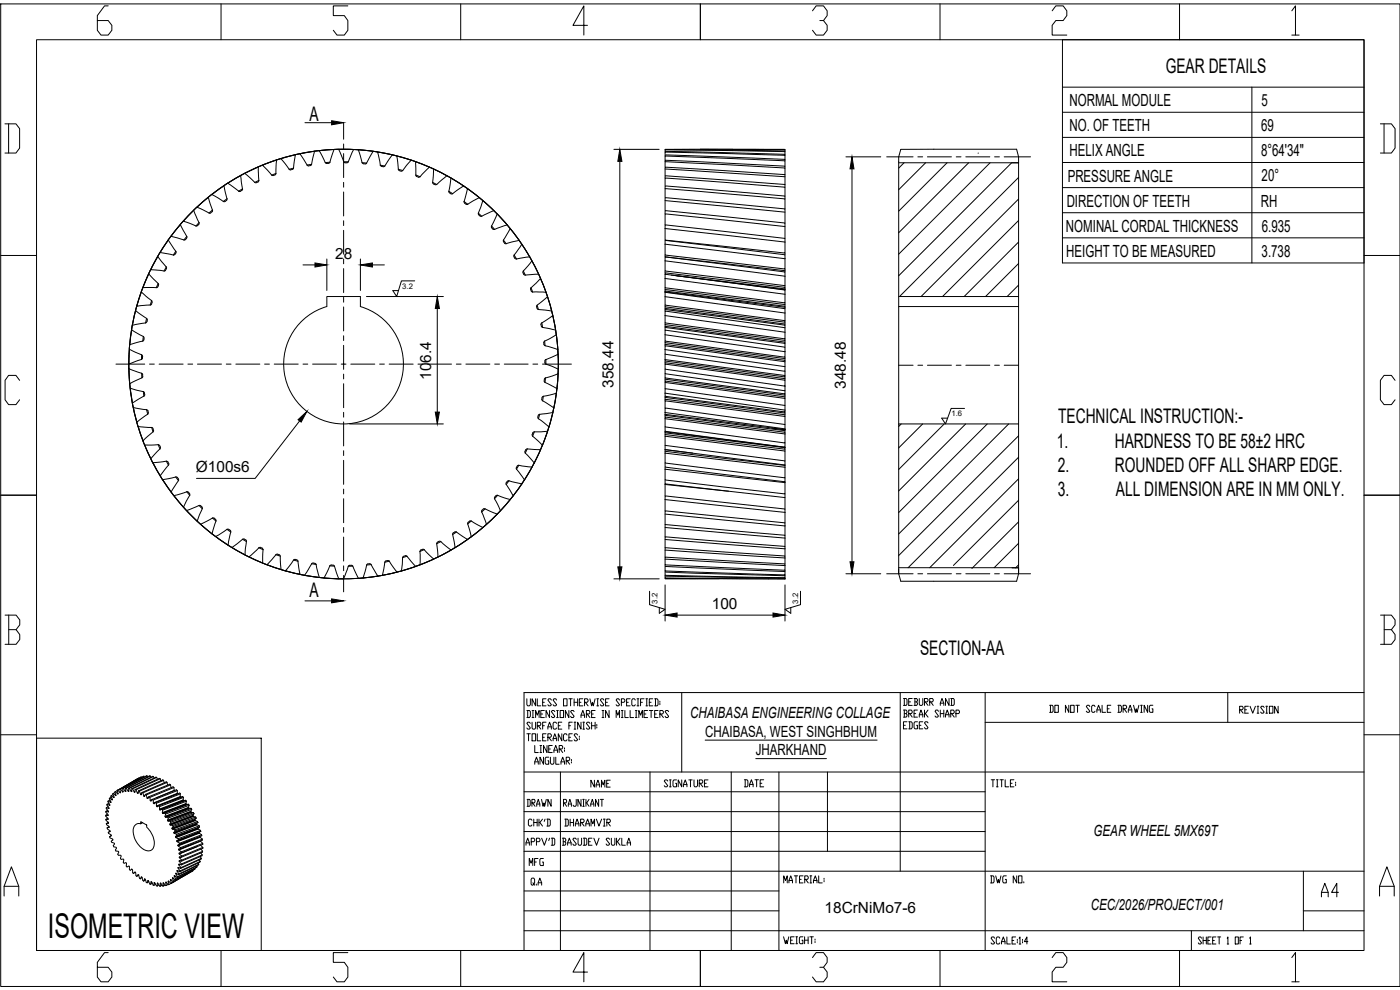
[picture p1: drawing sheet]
<svg xmlns="http://www.w3.org/2000/svg" width="420mm" height="297mm" viewBox="0 0 420 297" stroke-linecap="round" stroke-linejoin="round" font-family="sans-serif">
<!-- layer: 0 -->
<g fill="none" stroke="#000" stroke-width=".3">
<path d="M.2 1.2h420v294.8h-420zM11 11.9h398.4v273.3h-398.4zM32.5 1.8h-1.1l-2.2 2.9v4.4l1.1 1.4h2.2l1.1-1.4v-1.5l-1.1-1.4h-3.3M66.3 1.2v10.7M104.4 1.8h-4.4v2.9h3.3l1.1 1.5v2.9l-1.1 1.4h-2.2l-1.1-1.4M138.3 1.2v10.7M176.3 7.6h-4.3l3.2-5.8v8.7M210.2 1.2v10.7M243.8 3.2l1.1-1.4h2.2l1.1 1.4v1.5l-1.1 1.5h-1.1M247.1 6.2l1.1 1.4v1.5l-1.1 1.4h-2.2l-1.1-1.4M282.1 1.2v10.7M315.8 3.2l1.1-1.4h2.2l1.1 1.4v1.5l-1.1 1.5h-2.2l-1.1 1.4v2.9h4.4"/>
<path d="M318.9 11.9h90.5v67h-90.5zM354 1.2v10.7M387.7 3.2l1.1-1.4v8.7M387.7 10.5h2.2M1.5 37.2h3.3l1.1 1.4v5.8l-1.1 1.5h-3.3M2.6 37.2v8.7M91.5 36.8h8M318.9 26.1h90.5M318.9 33.7h90.5M375.7 26.1v52.8M414.3 37.2h3.3l1.1 1.4v5.8l-1.1 1.5h-3.3M415.4 37.2v8.7"/>
<path d="M62.5 59.2l-3.4 3 3.6 1.7M62.5 59.2l1.3 3.8M63.6 58.3l-1.1 .9M68.1 59.6l-.1 .5-.6 .4-.4-.1M68.1 59.6l-.9-3.9-3.6 2.7 3.4 2M68.2 59.6l-1.2 .8M68.3 55l-1.1 .7M72.8 56.7l-.1 .4-.7 .4-.4-.2M72.8 56.7l-.6-4-3.8 2.3 3.2 2.3M72.8 56.7l-1.2 .6M73.4 52l-1.2 .7M73.4 52l3.1 2.7"/>
<path d="M77.5 50.1l.2 4M77.5 50.1l-4.1 1.9M77.7 54.1l-.3 .5-.6 .2-.3-.1M77.7 54.1l-1.2 .6M78.8 49.6l-1.3 .5M82.8 52.1l-.3 .4-.6 .2-.4-.2M82.8 52.1l-1.3 .4M83 48l-4.2 1.6 2.7 2.9M83 48l-.2 4.1M84.3 47.6l-1.3 .4M88.1 50.4l-.3 .4-.7 .2-.3-.2M88.1 50.4l.5-3.9-4.3 1.1 2.5 3.2"/>
<path d="M88.1 50.4l-1.3 .4M90 46.1l-1.4 .3M93.5 49.3l-.2 .3-.7 .2-.4-.3M93.5 49.3l-1.3 .2M94.4 45.4l-4.4 .7 2.2 3.4M94.4 45.4l-.9 3.9M95.8 45.2l-1.4 .2M99 48.7l-.4 .3-.6 .1-.4-.3M99 48.7l-1.4 .1M100.2 44.9l-4.4 .3 1.8 3.6M100.2 44.9l-1.2 3.8M101.6 44.8h-1.4"/>
<path d="M103.2 48.5l.3 .3h.7l.3-.3M103.2 48.5l-1.6-3.7 4.5 .1-1.6 3.6M103.2 48.5h1.3M106.1 44.8l1.4 .1M108.7 48.8l.4 .3 .6 .1 .3-.3M108.7 48.8l1.3 .1M111.9 45.4l1.4 .2M112 45.4l-4.5-.5 1.2 3.9M112 45.4l-2 3.5M114.1 49.6l.4 .3 .6 .1 .4-.2M114.1 49.6l1.4 .2M117.7 46.4l1.3 .4"/>
<path d="M117.7 46.5l-4.4-.9 .8 4M117.7 46.5l-2.2 3.3M119.5 50.8l.3 .4 .7 .2 .4-.2M119.5 50.8l1.4 .4M123.3 48l1.4 .5M123.4 48.1l-4.3-1.3 .4 4M123.4 48.1l-2.5 3.1M124.8 52.5l.2 .4 .6 .3 .5-.2M124.8 52.5l-.1-4 4.2 1.7-2.8 2.8M124.8 52.5l1.3 .5M128.8 50.1l1.3 .6M129.8 54.7l.3 .5 1 .2"/>
<path d="M129.8 54.7l1.3 .7M134.1 52.7l1.2 .7M134.1 52.7l-4-2-.3 4M134.1 52.7l-3 2.7M134.7 57.4l.1 .4 .5 .4 .5-.1M134.7 57.4l.6-4 3.8 2.4-3.3 2.3M134.7 57.4l1.1 .7M139.1 55.8l1.1 .8M143.8 59.3l1.1 .8M143.8 59.3l-3.5-2.7-1 3.9M143.8 59.3l-3.4 2M184.2 44.8h13.6"/>
<path d="M186 48.4v121.7M199.6 59.2v-2.6l36 3.1v3M199.6 56.6v-.8l27 2.2 9 .8v.9M199.6 55.7v-2.3l36 2.8v2.6M199.6 53.4v-.7l36 2.7v.8M199.6 50.7l36 2.3M199.6 52.6v-2.4l36 2.2v3M199.6 50v-1.5l36 1.9v2M199.6 48.5v-.4l36 1.8v.5M199.6 47.9v-1.1l36 1.4v1.7M199.6 46.8v-.3l27 .9 9 .4v.4M199.6 46.3v-.7l36 1v1.2"/>
<path d="M199.6 45.6v-.2l18 .4 18 .5v.3M199.6 45.3v-.4l36 .6v.8M199.6 44.9l36 .4v.2M199.6 44.8l36 .1v.4M210.1 44.8l25.5 .1M253.9 47.1h10.4M255.7 50.7v117.9M269.7 48.8h36M270.3 44.8h34.8l.6 2.3v41.9h-36v-41.9zM271.3 48.8l-1.6 1.6M277.8 48.8l-8.1 8.1M284.2 48.8l-14.5 14.6"/>
<path d="M290.7 48.8l-21 21M297.1 48.8l-27.4 27.5M303.6 48.8l-33.9 33.9M305.7 53.2l-35.7 35.8M305.7 59.7l-29.3 29.3M318.9 41.2h90.5M318.9 48.8h90.5M318.9 56.3h90.5M.2 76.7h10.8M47.4 77l-2.1 3.9 3.9 .4M47.4 77l2.5 3.1M48 75.8l-.7 1.2"/>
<path d="M50.5 72l-2.5 3.8 4 .7M50.5 72l2.2 3.4M51.3 70.9l-.8 1.1M51.3 70.9l3.9 1.1M52.7 75.4l.1 .5-.4 .5-.4 .1M52.7 75.4l-.7 1.1M54.1 67.4l-2.8 3.5M55 66.3l-.9 1.1 1.9 3.5M56 70.9l.1 .4-.4 .6-.5 .1M56 70.9l-.8 1.1M59.1 62.1l-1 1M59.7 66.8l-.1 .5-.8 .5"/>
<path d="M59.7 66.8l-1.6-3.7-3.1 3.3 3.8 1.4M59.7 66.8l-.9 1M63.8 63v.4l-.6 .6-.5-.1M63.8 63l-1.1 .9M90.9 79.5h3.6M98.1 77.7v9.5M108.2 77.7v9.5M111.8 79.5h3.6M139.3 60.5l.1 .4 .5 .4h.5M139.3 60.5l1.1 .8M143.6 64l.1 .5 .5 .4h.4M143.6 64l1 .9"/>
<path d="M147.5 67.8l.9 1M148.2 63.2l1 1M148.2 63.2l-3.3-3-1.3 3.8M148.2 63.2l-3.6 1.7M151.1 72l.8 1.1M152.2 67.5l.9 1M152.2 67.5l-3.9 1.4-.7-.5-.1-.6M152.2 67.5l-3-3.3-1.7 3.6M153.1 68.6l2.7 3.5-4.2 1-.6-.9zM154.3 76.5l-.1 .3 .3 .7 .5 .2M154.3 76.5l2.3-3.2 2.4 3.8-4 .6M154.3 76.5l.7 1.2"/>
<path d="M155.8 72.1l.8 1.1M158.9 77l.7 1.3M199.6 78.3l36 4.6M199.6 78.3v3l36 4.4v-2.8M199.6 78.3v-1.2l36 4.5v1.3M199.6 73.3l36 4.3M199.6 73.3v3.2l36 4.2v-3.1M199.6 73.3v-1.2l18 2.1 18 2.2v1.2M199.6 76.5v.6l36 4.1v.4M199.6 68.6l36 4M199.6 68.6v-1.1l18 2 18 2v1.1M199.6 68.6v3.4l36 3.9v-3.3"/>
<path d="M199.6 67.5v-3.3l36 3.8v3.5M199.6 64.2v-1l36 3.7v1.1M199.6 60.2l36 3.5M199.6 63.1v-3.8l36 3.4v4.2M235.6 75.9v.5M305.7 66.2l-22.8 22.8M305.7 72.6l-16.4 16.4M305.7 79.1l-9.9 9.9M318.9 63.8h90.5M318.9 71.4h90.5M409.4 76.7h10.8M39.5 99l-.6 4.4"/>
<path d="M39.7 97.6l-.2 1.3 3.5 2.1M41 91.9l-.3 1.3M42.9 86.3l-.5 1.3M44 95.5l.2 .2-.1 .8-.4 .4M44 95.5l-3.3-2.3-.9 4.4 3.9-.7M44 95.5l-.3 1.4M44.7 82.2l2.8 3 .1 .2-.4 .9h-4.3zM45.2 80.9l-.6 1.3M45.5 90.2l.2 .4-.2 .6-.4 .3M45.5 90.2l-3.1-2.6-1.3 4.3 4-.4M45.5 90.2l-.4 1.3M47.5 85.1l-.6 1.2"/>
<path d="M49.9 80.1l.1 .5-.4 .6-.4 .1M49.9 80.1l-.7 1.2M108.1 92a18 18 0 0 1 9.7 27.6 18 18 0 0 1-29.3 0 18 18 0 0 1 9.6-27.6v-3h10.1v3M110 89h23.1M124.5 84.3h-4l-1.5 4.7-1.1-1.8h1.7M131.2 92.6v31M157.1 81.3l-.2 .4 .3 .6 .4 .2M157.1 81.3l2.5-3 2.1 4-4.1 .2M157.1 81.3l.5 1.2M159.4 86.3l-.2 .4 .2 .6 .5 .3M159.4 86.3l2.8-2.7 1.7 4.1M159.4 86.3l.5 1.3"/>
<path d="M159.9 87.6l4 .1M161.2 91.6l.4 1.3M161.6 92.9l-.4-.2-.1-1.1 3.2-2.6 1.3 4.3M161.6 92.9l4 .4M161.6 82.3l.6 1.2M162.6 96.9l-.3 .5 .2 .6 .4 .2M162.6 96.9l3.3-2.2 .9 4.3-3.9-.8M162.6 96.9l.3 1.3M163.9 87.7l.4 1.3M165.6 93.3l.3 1.4M166.7 99.1l.3 1.3M199.6 99v-.8l36 4.8v1.2"/>
<path d="M199.6 94.7v2.2l36 4.8v-2M199.6 94.7v-1.4l36 5v1.4M199.6 93.3v-.4l36 4.7v.7M199.6 89l36 4.9M199.6 89v2.6l36 4.6v-2.3M199.6 89v-1.3l36 4.9v1.3M199.6 87.7v-.4l36 4.6v.3M199.6 83.6l36 4.7M199.6 83.6v2.7l36 4.6v-2.6M199.6 83.6v-1.3l18 2.3 18 2.4v1.3M199.6 98.2v-.3l36 4.7v.4M199.6 96.9v.5l36 4.7v-.4"/>
<path d="M199.6 92.9v-.4l18 2.4 18 2.3v.4M199.6 91.6v.5l36 4.6v-.5M199.6 86.3v.6l36 4.5v-.5M199.6 82.3v-.4l18 2.1 18 2.2v.5M199.6 81.3v.6M199.6 87.6l36 4.6M199.6 94.7l36 5M199.6 86.9v.4M199.6 92.1v.4M199.6 97.4v.5M201.5 82.5l34.1 4.4M203.1 82.7l32.5 4"/>
<path d="M218.5 90l.4 .1M235.6 80.7v.5M235.6 85.7v.5M235.6 86.7v.3M235.6 91.4v.5M235.6 92.2v.4M235.6 96.7v.5M269.7 89v3M305.7 89v3M305.7 85.5l-3.4 3.5M5.9 114.1l-1.1-1.5h-2.2l-1.1 1.5v5.9l1.1 1.4h2.2l1.1-1.4M38.7 109.3v1.3"/>
<path d="M38.9 103.4l-.1 1.4M38.9 115.1l.2 1.4M39.1 116.5l.7 4.4 3.4-2M39.1 116.5l3.9 1M42.5 112l.3 .3v.8l-.2 .3M42.5 106.5l.3 .4v.7l-.3 .3M42.5 106.5l-3.6-1.7-.2 4.4 3.8-1.3M42.5 112l-3.8-1.4 .2 4.5 3.7-1.7M42.5 106.5v1.4M42.5 112l.1 1.4M42.8 102.3l-3.9 1.1M43 117.5l.3 .3 .1 .6-.2 .5"/>
<path d="M43 101l.2 .3v.6l-.4 .4M43 117.5l.2 1.4M43 101l-.2 1.3M103 109.2h.3M103.1 109.1v.3M163.1 118.9l-.4 .3-.1 .7 .3 .4M163.1 118.9l3.9-.9-.8 4.4-3.3-2.1M163.1 118.9l-.2 1.4M163.4 102.4l3.6-2 .4 4.5-3.8-1.2-.4-.4zM163.4 102.3l.2 1.4M163.6 114.8l3.6 1.8M163.7 113.4l-.3 .4-.1 .7 .3 .3"/>
<path d="M163.7 113.4l3.8-1.3-.3 4.5M163.7 113.4l-.1 1.4M163.8 107.9l-.3 .3v.6l.3 .4M163.8 107.9l3.7-1.6 .1 4.5M163.8 109.2l3.8 1.6M163.8 107.9v1.3M167.1 116.6l-.1 1.4M167.4 104.9l.1 1.4M167.5 110.7v1.4M199.6 103.7l36 4.8v1.5l-36-5.1zM199.6 104.9v1.4l36 5.1v-1.4M199.6 106.3v1.6"/>
<path d="M199.6 107.9l36 4.8v-1.3M199.6 109.2l36 4.9v1.8l-36-5.1zM199.6 110.8v1.3l36 5.1v-1.3M199.6 112.1v1.3l36 4.8v-1M199.6 100.4v1.9l36 4.9v-1.7M199.6 100.4v-1.4l36 5.2v1.3M199.6 118v-1.4l36 5.1v1.3M199.6 116.6v-1.8l36 4.7v2.2M199.6 118v.9l36 4.7v-.6M199.6 107.9v.4l36 4.8v-.4M199.6 109.2v-.4l36 4.8v.5M199.6 103.7v-.4l36 4.8v.4"/>
<path d="M199.6 102.3v.5l36 4.8v-.4M199.6 113.4v.4l36 4.8v-.4M199.6 114.8v-.5l36 4.8v.4M199.6 118.9v.3l36 4.7v-.3M199.6 100.4l36 5.1M199.6 118l36 5M199.6 102.8v.5M199.6 108.3v.5M199.6 113.8v.5M199.6 119.2v.6M235.6 102.1v.5M235.6 107.6v.5"/>
<path d="M235.6 113.1v.5M235.6 118.6v.5M418.7 114.1l-1.1-1.5h-2.2l-1.1 1.5v5.9l1.1 1.4h2.2l1.1-1.4M39.7 120.9l.3 1.4M41 126.6l.4 1.4M41.5 128l4.1 .3 .5 1-3.2 2.9zM42.9 132.2l.5 1.3M44 122.9l.4 .4 .1 .6-.2 .4M44 122.9l-4-.6 1.1 4.3 3.2-2.3M44 122.9l.3 1.4M45.2 137.6l.7 1.2M45.5 128.3l.4 1.3"/>
<path d="M47.5 133.4l.4 .3 .2 .4-.1 .6M47.5 133.4l-4.1 .1 1.9 4.1M47.5 133.4l.5 1.3M48 134.7l-2.7 2.9M49.9 138.4l.5 .2 .3 .6-.2 .4M49.9 138.4l-4 .4 2.2 3.9 2.4-3.1M49.9 138.4l.6 1.2M89.9 126.3l-13.3 17.2h-17.6M104.9 127.2h28.2M155.7 139.6l-.5 .2-.3 .6 .1 .4M155.7 139.6l4 .6-2.3 3.8-2.4-3.2M155.7 139.6l-.7 1.2"/>
<path d="M157.6 136l2.8 2.9M158.2 134.7l-.4 .2-.3 .6 .1 .5M158.2 134.7l4.1 .2-2 4M158.2 134.7l-.6 1.2M160.3 138.9l-.6 1.2M160.4 129.6l-.5 .3-.2 .6 .2 .4M160.4 129.6l-.5 1.3M161.6 125.6l3.2 2.5M162 124.3l-.5 .3-.1 .8 .2 .2M162 124.3l3.9-.5-1.1 4.3M162 124.3l-.4 1.3M162.8 133.6l-.6 1.3"/>
<path d="M164.3 129.4l-3.9 .2M164.3 129.4l-1.5 4.2-2.9-2.7M164.7 128.1l-.4 1.3M166.2 122.4l-.3 1.3M199.6 134.9l8.3 1.1M199.6 123.8l36 4.9M199.6 123.8v-1.4l36 5v1.3M199.6 122.4v-2.1l36 4.7v2.4M199.6 123.8v.5M199.6 125.6l36 4.6M199.6 125.6v2.5l36 4.8v-2.7M199.6 128.1v1.3l18 2.4 18 2.4v-1.3"/>
<path d="M199.6 129.4v.2M199.6 120.3v-.5l36 4.6v.6M199.6 134.9l36 4.6M199.6 134.9v-1.3l36 4.7v1.2M199.6 133.6v-2.7l36 4.4v3M199.6 124.3v.3l18 2.3 18 2.3v-.3M199.6 125.6v-.5l36 4.6v.5M199.6 129.6v.3l36 4.3M199.6 136l36 4.2M199.6 136v2.9l36 4.5v-3.2M199.6 138.9v1.3l18 2.2 18 2.2v-1.2M199.6 129.9v.5l18 2.2 18 2.2v-.5"/>
<path d="M199.6 130.4v.5M199.6 134.9v.5l36 4.1M199.6 135.4v.6M199.6 124.3l32.2 4.1M199.6 129.6l36 4.6M199.6 124.6v.5M231.6 128.4l4 .5zM235.5 128.9h.1M235.6 123.9v.5M235.6 128.7v.2M235.6 129.2v.5M235.6 134.2h.1"/>
<path d="M235.6 134.8v.5M235.6 139.6v.6M269.7 127.2v-35.2h36v35.2M270.5 127.2l-.8 .8M276.9 127.2l-7.2 7.2M283.4 127.2l-13.7 13.7M289.5 122.5h-4l-1.7 4.7-1.2-1.7h1.8M289.8 127.2l-20.1 20.1M296.3 127.2l-26.6 26.6M302.7 127.2l-33 33M305.7 127.2h-36v45M305.7 127.2v45"/>
<path d="M305.7 130.8l-36 35.9M305.7 137.2l-33.2 33.1M.2 148.6h10.8M48.1 142.7l.7 1.2M51.3 147.6l.9 1.1M52.7 143.1l.6 .2 .3 .7v.2M52.7 143.1l-3.9 .8 2.6 3.7M52.7 143.1l.9 1.1M53.6 144.2l-2.2 3.4M55 152.2l1 1M56 147.6l.3-.1 .6 .6v.5M56 147.6l-3.8 1.1 2.9 3.5 1.8-3.6"/>
<path d="M56 147.6l.9 1M59.1 156.4l1.1 .9M59.7 151.7h.4l.5 .4 .1 .5M59.7 151.7l-3.7 1.5M59.7 151.7l1 .9M60.7 152.6l-1.5 3.8-3.2-3.2M63.8 155.4h.4l.5 .4 .1 .5M63.8 155.4l-3.6 1.9M63.8 155.4l1 .9M64.8 156.3l-1.2 3.9-3.4-2.9M68.1 158.8h.4l.6 .3 .2 .5M68.1 158.8l-3.3 2.2 3.7 2.6 .8-4"/>
<path d="M68.1 158.8l1.2 .8M137 159.6l-.4-.1-.5 .4-.3 .5M137 159.6l3.3 2.3-3.7 2.4M137 159.6l-1.2 .8M140.4 157.2l1 3.9M141.4 156.3h-.3l-.6 .4-.1 .5M141.4 156.3l3.5 2-3.5 2.8M141.4 156.3l-1 .9M144.6 153.6l1.4 3.8M145.6 152.7h-.6l-.4 .5v.4M145.6 152.7l3.7 1.5M145.6 152.7l-1 .9"/>
<path d="M149.3 154.2l-4.4 4.1M149.4 148.6l-.5 .1-.5 .8 1.8 3.8M149.4 148.6l3.8 1.3M149.4 148.6l-1 1M150.2 153.3l-1 1M152.7 144.3l-.5 .1-.4 .6 .1 .4M152.7 144.3l3.9 .9-2.6 3.6-2.1-3.4M152.7 144.3l-.8 1.1M153.2 149.9l-3 3.4M154 148.8l-.9 1.1M157.4 144l-.8 1.2M199.6 140.8l36 4"/>
<path d="M199.6 140.8v3.2l36 4.2v-3.4M199.6 144v1.2l36 4.1v-1.1M199.6 140.2v.6M199.6 149.9l36 3.8M199.6 149.9v-1.1l36 3.9v1M199.6 145.4v3.4M199.6 153.3l36 3.6v.9l-36-3.6zM199.6 149.9v3.4M199.6 157.4l36 3.2v.8l-36-3.1zM199.6 154.4v3M199.6 158.4v2.7M199.6 145.4l19.1 2"/>
<path d="M199.6 145.2v.2M235.6 144.6v.2M235.6 149.3v3.4M235.6 153.7v3.2M235.6 157.8v2.8M305.7 143.7l-26.7 26.6M305.7 150.1l-19.6 19.6M305.7 156.6l-13.8 13.7M409.4 148.6h10.8M63.6 160.2l1.1 .8M68.4 163.5l1.2 .8M69.6 164.3l3.3-2.6h.4l.7 .5-.5 4.3z"/>
<path d="M72.8 161.8l1.2 .7M73.5 166.5l1.2 .6M77.7 164.4l.5-.2 .6 .3 .2 .4M77.7 164.4l-2.9 2.7M77.7 164.4l1.3 .5M78.8 168.9l1.3 .5M79 164.9l-.2 4-4-1.8M82.8 166.4l1.3 .5M82.9 166.4h.9l.3 .5 .3 4-4.3-1.5zM88.1 168l.3-.2 .7 .2 .3 .4M88.1 168l-2.4 3.3-1.4-.4M88.1 168l1.3 .4"/>
<path d="M89.4 168.4l.6 3.9-4.3-1M91.4 172.6l4.4 .7M93.5 169.1l1.4 .3M94.9 169.4l-.4-.4h-.8l-2.3 3.6-1.4-.3M94.9 169.4l.9 3.9M95.8 173.3l1.4 .1M99 169.8l.4-.3 .7 .1 .3 .3M99 169.8l-1.8 3.6 4.5 .3-1.3-3.8M99 169.8l1.4 .1M101.7 173.7h1.3M104.5 169.9l-1.4 3.8M105.9 169.9l-.3-.3h-.7l-.4 .3"/>
<path d="M105.9 169.9l1.7 3.7M105.9 169.9h-1.4M108.9 173.4l-1.4 .1M110 169.6l-1 3.8M111.4 169.4l-.3-.3-.7 .1-.4 .4M111.4 169.4l2 3.5-4.4 .5M111.4 169.4l-1.4 .1M114.7 172.6l-1.3 .3M116.8 168.4l-.5-.2-.6 .1-.2 .4M116.8 168.4l2.3 3.2-4.3 1 .7-3.9M116.8 168.4l-1.3 .3M120.4 171.3l-1.3 .4"/>
<path d="M120.9 167l1.1-.2 2.8 3.2-4.3 1.3zM122.1 166.9l-1.2 .4M126 165.5v4l-1.3 .4M127.3 164.9l-.4-.1-.6 .2-.3 .5M127.3 164.9l2.9 2.9-4.1 1.6M127.3 164.9l-1.3 .6M131.1 163.1l.3 4.1M131.4 167.1l-1.3 .6M132.3 162.5l-.6-.1-.5 .4-.1 .3M132.3 162.5l3.1 2.5-4 2.1M132.3 162.5l-1.2 .6M135.8 160.4l.8 3.9"/>
<path d="M136.5 164.3l-1.1 .7M141.4 161.1l-1.1 .8M184.2 173.7h13.6M194.9 177.4v4l4.7 1.4-1.7 1.2v-1.7M199.6 161.1l36 2.8v.8l-36-2.8zM199.6 164.3l36 2.5v.6l-36-2.4zM199.6 167.2l36 2v.5l-36-1.9zM199.6 167.8v1.7l36 1.6v-1.4M199.6 169.5v.5l9 .4 27 1.1v-.4M199.6 170.1v1.2l36 1.2v-1M199.6 171.3v.3l9 .4 27 .7v-.2M199.6 171.8v.8l36 .7v-.6"/>
<path d="M199.6 172.6v.3l36 .4M199.6 173v.4l36 .3v-.2M199.6 173.4l36 .3M199.6 173.6h16.3M199.6 162v2.3M199.6 165.1v2.1M199.6 175.5v10.8M235.6 161.4v2.5M235.6 164.7v2.1M235.6 167.4v1.8M235.6 175.5v10.8M240.2 177.4v4l-4.6 1.4 1.7 1.2v-1.7"/>
<path d="M253.9 172.2h10.4M269.7 170.7v1.5M269.7 172.2l.6 2.2h34.8l.6-2.2M269.7 170.3h36M303.7 170.4h2v1.8M305.7 163l-7.3 7.3M305.7 169.5l-.9 .9M1.5 184.6h3.3l1.1 1.4v1.5l-1.1 1.4M2.6 188.9h2.2l1.1 1.5v1.5l-1.1 1.4h-3.3M2.6 184.6v8.7M91.5 180.3h8M203.2 184.6h28.8"/>
<path d="M414.3 184.6h3.3l1.1 1.4v1.5l-1.1 1.4M415.4 188.9h2.2l1.1 1.5v1.5l-1.1 1.4h-3.3M415.4 184.6v8.7M158.1 209.7v1.7l.3 .4h.5l.3-.4v-1.7M158.1 213.2h.8l.3 .3v1.4l-.3 .4h-.8M158.4 213.2v2.1M159.2 217l-.3-.3h-.5l-.3 .3 1.1 1.4-.3 .4h-.5l-.3-.4M159.7 216.7v1.7l.2 .4h.6l.2-.4v-1.7M159.7 213.2h.5M159.7 215.3h.5M159.9 213.2v2.1M160.7 209.7v2.1l-1-2.1v2.1"/>
<path d="M160.7 215.3v-2.1l.5 1.4 .6-1.4v2.1M161.2 209.7v2.1h1.1M161.2 217.7h.9l.2-.3-.2-.7h-.9v2.1M161.5 217.7l.8 1.1M162.3 214.2h.6M162.9 210.7h.5M162.9 217.7h.5M163.4 213.2h-1.1v2.1h1.1M163.9 209.7h-1v2.1h1M163.9 216.7h-1v2.1M164.4 218.8v-.7l.5-1.4 .6 1.4v.7M164.4 218.1h1.1"/>
<path d="M164.9 213.2v2.1l-1-2.1v2.1M165.5 210l-.3-.3h-.5l-.3 .3 1.1 1.4-.3 .4h-.5l-.3-.4M166.5 213.5l-.3-.3h-.5l-.2 .3 1 1.4-.3 .4h-.5l-.2-.4M167 210l-.2-.3h-.6l-.2 .3 1 1.4-.2 .4h-.6l-.2-.4M167 217l-.2-.3h-.6l-.2 .3v1.4l.2 .4h.6l.2-.4M167 213.2h.6M167 215.3h.6M167.3 213.2v2.1M167.6 217.7h.5M168.1 213.2h1v2.1h-1zM168.6 216.7h-1v2.1h1M169.1 209.7h1.1v2.1h-1.1z"/>
<path d="M170.7 213.2v2.1l-1-2.1v2.1M170.7 209.7h1M170.7 217.7h.5M171.2 209.7v2.1M171.7 216.7h-1v2.1M172.3 213.5l-.3-.3h-.5l-.3 .3 1.1 1.4-.3 .4h-.5l-.3-.4M172.3 210.7h1.1M172.3 209.7v2.1M172.3 218.8h.5M172.3 216.7h.5M172.6 216.7v2.1M173.4 209.7v2.1"/>
<path d="M173.9 210.7h.5M174.4 215.3v-.7l.5-1.4 .5 1.4v.7M174.4 216.7v2.1l-1-2.1v2.1M174.4 214.6h1M174.9 209.7h-1v2.1h1M174.9 218.8h.5M174.9 216.7h.5M175.2 216.7v2.1M175.4 210.7h.8l.3-.3-.3-.7h-.8v2.1M175.7 210.7l.8 1.1M176 214.2h.7l.3-.3-.3-.7h-.7v2.1M176.2 214.2l.8 1.1"/>
<path d="M177 209.7l.5 2.1 .3-1.1 .3 1.1 .5-2.1M177 217l-.3-.3h-.5l-.2 .3 1 1.4-.3 .4h-.5l-.2-.4M177.5 214.2h.6M177.5 217.7h1.1M177.5 216.7v2.1M178.6 213.2h-1.1v2.1h1.1M178.6 216.7v2.1M179.1 211.8h.6M179.1 209.7h.6M179.1 217.4v.3M179.1 218.1v.3M179.4 209.7v2.1"/>
<path d="M180.7 213.2h.5M180.7 215.3h.5M181 213.2v2.1M181.2 210l-.2-.3h-.6l-.2 .3 1 1.4-.2 .4h-.6l-.2-.4M181.7 210.7h.6M182.8 209.7h-1.1v2.1h1.1M182.8 213.2v2.1l-1.1-2.1v2.1M184.9 215.3v-2.1l.5 1.4 .5-1.4v2.1M185.9 210l-.2-.3h-.5l-.3 .3 1 1.4-.2 .4h-.5l-.3-.4M186.5 210.7h.7l.3-.3-.3-.7h-.7v2.1M186.5 213.2h.5M186.5 215.3h.5"/>
<path d="M186.7 213.2v2.1M187.5 213.2v2.1h1.1M188 210.7h.6M189.1 209.7h-1.1v2.1h1.1M189.1 213.2v2.1h1.1M190.7 210l-.3-.3h-.5l-.3 .3v1.4l.3 .4h.5l.3-.4M190.7 213.2h.5M190.7 215.3h.5M190.9 213.2v2.1M191.2 211.8h.5M191.2 209.7h.5M191.5 209.7v2.1"/>
<path d="M191.7 215.3v-2.1l.5 1.4 .6-1.4v2.1M192.2 210.7h.6M193.3 209.7h-1.1v2.1M193.3 214.2h.5M193.8 211.8h.6M193.8 209.7h.6M194.1 209.7v2.1M194.4 213.2h-1.1v2.1h1.1M194.9 210.7h.5M194.9 213.2h1M195.4 213.2v2.1M195.9 209.7h-1v2.1h1"/>
<path d="M196.5 209.7h.7l.3 .3v1.4l-.3 .4h-.7M196.5 214.2h.5M196.7 209.7v2.1M197.5 213.2h-1v2.1h1M198 214.2h.8l.3-.3-.3-.7h-.8v2.1M198 210.4v.3M198 211.1v.3M198.3 214.2l.8 1.1M200.7 213.5l-.3-.3h-.5l-.3 .3 1.1 1.4-.3 .4h-.5l-.3-.4M204.6 207.8v23.8M270.2 207.8v53.6M271.1 209.6h.8l.3 .3v1.4l-.3 .4h-.8"/>
<path d="M271.1 213h.8l.3 .4-.3 .7M271.1 217.6h.6M271.4 214.1h.5l.3 .7-.3 .4h-.8M271.4 209.6v2.1M271.4 213v2.2M272.2 216.6h-1.1v2.1h1.1M272.7 214.1h.8l.3-.3-.3-.8h-.8v2.2M272.7 216.6h.8l.3 .3v1.4l-.3 .4h-.8M272.7 210.6h.6M273 214.1l.8 1.1M273 216.6v2.1M273.8 209.6h-1.1v2.1h1.1"/>
<path d="M274.3 209.6h.8l.2 .3-.2 .7M274.3 214.1h.5M274.6 210.6h.5l.2 .7-.2 .4h-.8M274.6 209.6v2.1M275.3 213h-1v2.2h1M275.3 216.6h-.7l-.3 .3v1.4l.3 .4h.7v-1.1h-.2M275.9 209.6v1.7l.2 .4h.5l.3-.4v-1.7M275.9 215.2v-.8l.5-1.4 .5 1.4v.8M275.9 214.4h1M275.9 217.6h.5M276.9 216.6h-1v2.1h1M277.5 210.6h.8l.2-.3-.2-.7h-.8v2.1"/>
<path d="M277.5 213v2.2M277.7 210.6l.8 1.1M277.7 214.1l.8 1.1M278.5 213l-.8 1.1h-.2M278.5 216.9l-.2-.3h-.6l-.2 .3 1 1.4-.2 .4h-.6l-.2-.4M279 210.6h.8l.3-.3-.3-.7h-.8v2.1M279.3 210.6l.8 1.1M281.6 213.4l-.2-.4h-.5l-.3 .4 1 1.4-.2 .4h-.5l-.3-.4M282.2 211.7v-.7l.5-1.4 .6 1.4v.7M282.2 211h1.1M282.2 214.1h1.1M282.2 213v2.2"/>
<path d="M283.3 213v2.2M283.8 215.2v-.8l.5-1.4 .5 1.4v.8M283.8 214.4h1M284.8 209.6v2.1l-1-2.1v2.1M285.3 209.6h.8l.3 .3v1.4l-.3 .4h-.8M285.3 214.1h.8l.3-.3-.3-.8h-.8v2.2M285.6 209.6v2.1M285.6 214.1l.8 1.1M286.9 214.1h.8l.3-.3-.3-.8h-.8v2.2M295.7 207.8v77.4M295.7 216.7h113.7M315 211.6h.8l.3 .4v1.4l-.3 .3h-.8"/>
<path d="M315.3 211.6v2.1M316.6 211.6h1v2.1h-1zM320.8 211.6v2.1l-1.1-2.1v2.1M321.3 211.6h1.1v2.1h-1.1zM322.9 211.6h1M323.4 211.6v2.1M327.1 212l-.3-.4h-.5l-.3 .4 1.1 1.4-.3 .3h-.5l-.3-.3M328.6 212l-.2-.4h-.5l-.3 .4v1.4l.3 .3h.5l.2-.3M329.2 213.7v-.7l.5-1.4 .5 1.4v.7M329.2 213h1M330.8 211.6v2.1h1M332.3 212.7h.6"/>
<path d="M333.4 211.6h-1.1v2.1h1.1M335.5 211.6h.8l.3 .4v1.4l-.3 .3h-.8M335.7 211.6v2.1M337.1 212.7h.8l.2-.4-.2-.7h-.8v2.1M337.3 212.7l.8 1M338.6 213.7v-.7l.6-1.4 .5 1.4v.7M338.6 213h1.1M340.2 211.6l.5 2.1 .3-1 .2 1 .6-2.1M342.3 211.6h.5M342.3 213.7h.5M342.6 211.6v2.1M344.4 211.6v2.1l-1-2.1v2.1"/>
<path d="M346 211.6h-.8l-.3 .4v1.4l.3 .3h.8v-1h-.3M368.5 207.8v8.9M372 213h.8l.3-.4-.3-.7h-.8v2.1M372.3 213l.8 1M373.6 213h.5M374.7 211.9h-1.1v2.1h1.1M375.2 211.9l.8 2.1 .8-2.1M377.3 214h.5M377.3 211.9h.5M377.5 211.9v2.1M379.4 212.2l-.3-.3h-.5l-.3 .3 1.1 1.4-.3 .4h-.5l-.3-.4M379.9 214h.5"/>
<path d="M379.9 211.9h.5M380.2 211.9v2.1M381 211.9h1v2.1h-1zM383.6 211.9v2.1l-1.1-2.1v2.1M409.4 207.8h-252.1v77.4M.2 220.5h10.8M11 221.5h67.4v63.7h-67.4zM32.8 239.7l.5 1.1-.8-.4 .5-.3M32.9 239.5l-.1 .2M33.4 238.7l.3 1.2-.8-.4M33.4 239.2l-.5 .3M33.7 239.9l-.1 .1"/>
<path d="M33.8 238.2l.4 1.1-.8-.6M33.9 238.4l-.5 .3M33.9 238.1l-.1 .1M34.2 239.2l-.1 .1M34.6 237.5l-.1 .1 .3 1-.1 .1-.7-.6 .5-.3M34.8 238.6l-.1 .1M35.3 237l-.2 .1M35.5 238.1l-.2 .1M36.1 236.8h-.2M36.2 237.7l-.2 .1M36.2 237.8l-.1 .1M36.9 237.6h-.1"/>
<path d="M37 237.4l-.3 .2M37 236.6h-.2M37.7 236.5l.1 .9-.8-.9M37.7 237.4h.1M37.8 237.3l-.3 .1M37.8 237.4h-.1M37.9 236.5h-.2M38.6 236.5h.2M38.7 237.2l-.3 .1M38.7 237.3l-.2 .1M39.4 237.5h.1M39.5 237.3l-.2 .1"/>
<path d="M39.5 236.6l.3 .1M40.4 237.7h.1M40.5 237.6l-.2 .1M40.5 237.5l-.2 .1M40.6 236.9h.2M41.4 233.6l-1.7 1M41.4 233.6h.1M41.4 238h.1M41.4 237.9l-.1 .1M41.5 237.8l-.3 .1M41.6 237.2l.2 .1M41.6 233.5l-.2 .1"/>
<path d="M41.7 233.5l-4.7 2.6M42.2 233.2l-7 4 .2 1-.8-.7 .6-.3M42.4 233.1l-.2 .1M42.4 238.4h-.1M42.4 238.3l-.2 .1M42.5 233.2l-.1-.1-7.1 4 .8 .8-.2-1.1M42.5 238.2l-.3 .1M42.6 237.7l.2 .2M43 232.9h.2l-7 3.9M43.1 232.9l-7.2 3.9M43.4 238.9l-.1 .1M43.4 238.8l-.2 .1"/>
<path d="M43.5 238.6l-.4 .2M43.6 238.3l.3 .2M43.9 238.5l.4 1.1 .4-.6M44.1 232.8l-7.1 3.7M44.1 232.8l.2 .3M44.1 232.8l-7.3 3.8 .2 1-.8-.8M44.4 239.6h-.1M44.5 239.4l-.3 .1M44.6 239.2l-.5 .2M44.7 239l.2 .2M44.8 232.8h.2M44.8 232.8l-7.1 3.7"/>
<path d="M45.1 232.8l.2 .4M45.1 232.9l-7.2 3.6M45.7 239.9l-.6 .2M45.7 239.8l.2 .2M45.8 232.9l.5 .5M45.8 232.9l-7.2 3.6 .1 .9-.8-.9M46.1 233l-7.3 3.5 .7 1 .1-.9 7.2-3.4M46.8 233.2h.2M47 233.3l.3 .5M47 233.2l-7.2 3.5 .5 1 .3-.8M47.8 233.5l.2 .1M47.8 233.5l-7.2 3.4"/>
<path d="M48 233.7l-7.2 3.3M48.1 233.6l.2 .7M49.1 234.1l-7.3 3.3 .5 1 .3-.6M49.3 234.8l-.4-.8-7.3 3.3-.2 .7-.6-1M49.9 234.6l.2 .1M49.9 234.6l-7.3 3.2M50.3 235.5l-.2-.7-7.2 3.1 .2 .9 .3 .2 .2-.6 7.3-3.1 .3 .2 .1 .9M51.2 235.5l-7.3 3M51.9 236.1l.3 .2 .1 .8-5.5 2.3M51.9 236.1l-7.2 2.9M52.2 236.3l-7.2 3 .1 .9 .2 .2 .4-.6M52.2 237.1l.1 .1"/>
<path d="M53.2 237.2l-7.2 2.9v.8l.3 .3 .4-.4 7.2-2.9 .2 .3M53.2 238v.1M53.2 238v-.8l-.2-.2-7.3 2.8M53.2 238l-7.2 2.9M53.3 238.1v.1M53.3 238.2l-4.6 1.8M54.1 238.2v.8M54.1 239l-7.2 2.8M54.1 239v.1M54.1 239.1l.1 .1M54.1 238.2l-7.2 2.8 .2 1 .6-.2M54.1 239.1l-7.1 2.8"/>
<path d="M54.2 239.2h.1M54.2 239.2l-2.6 1M54.7 239h.1l-7.1 2.8M54.7 239.1l-3.5 1.3M54.8 239l.2 .3M55.1 239.2l-.1 .8M55.1 239.3l-7.2 2.7 .1 1 .6-.2M157.3 231.6h252.1M157.3 237.6h138.4M158.1 220.2h1.1M158.2 239.8h.7l.2 .4v1.4l-.2 .3h-.7M158.4 239.8v2.1"/>
<path d="M158.6 220.2v2.1M159.7 220.2h1v2.1h-1zM160.5 223.7v2.1h1M160.5 229.3v-.7l.5-1.4 .5 1.4v.7M160.5 228.6h1M161.2 220.2v2.1h1.1M162.1 223.7h.5M162.1 225.8h.5M162.3 223.7v2.1M162.5 239.8l.5 2.1 .2-1 .2 1 .6-2.1M162.9 221.2h.5M163.1 227.2v2.1l-1-2.1v2.1"/>
<path d="M163.9 220.2h-1v2.1h1M164.2 223.7v2.1l-1.1-2.1v2.1M164.4 221.2h.8l.3-.3-.3-.7h-.8v2.1M164.7 227.2h-.8l-.3 .3v1.4l.3 .4h.8v-1.1h-.3M164.7 221.2l.8 1.1M164.7 224.7h.5M165.2 227.2v1.7l.3 .4h.5l.2-.4v-1.7M165.4 239.8v2.1l-1-2.1v2.1M165.7 223.7h-1v2.1h1M166 222.3v-.7l.5-1.4 .5 1.4v.7M166 221.6h1M166.2 225.8v-.7l.6-1.4 .5 1.4v.7"/>
<path d="M166.2 225.1h1.1M166.8 227.2v2.1h1M167.8 224.7h.8l.3-.3-.3-.7h-.8v2.1M168.1 224.7l.8 1.1M168.2 231.6v53.6M168.4 229.3v-.7l.5-1.4 .5 1.4v.7M168.4 228.6h1M168.6 220.2v2.1l-1-2.1v2.1M169.4 224.4v.3M169.4 225.1v.4M169.9 228.2h.8l.3-.3-.3-.7h-.8v2.1M170.2 220.5l-.3-.3h-.5l-.3 .3v1.4l.3 .4h.5l.3-.4"/>
<path d="M170.2 228.2l.8 1.1M170.7 221.2h.5M171.5 227.9v.3M171.5 228.6v.3M171.7 220.2h-1v2.1h1M172.9 239.8v1.8l-.2 .3h-.5l-.2-.3M173.4 220.5l-.3-.3h-.5l-.3 .3 1.1 1.4-.3 .4h-.5l-.3-.4M173.9 220.9v.3M173.9 221.6v.3M174.4 239.8v2.1l-1-2.1v2.1M174.9 239.8h.4M175.1 239.8v2.1"/>
<path d="M175.9 239.8v2.1M176.8 239.8l-.7 1.1h-.2M179.7 239.8v2.1l-1-2.1v2.1M180.2 239.8h.9M180.6 239.8v2.1M195.1 231.6v53.6M200.4 234.3l-.3-.3h-.5l-.3 .3 1.1 1.4-.3 .4h-.5l-.3-.4M200.9 234h.5M200.9 236.1h.5M201.2 234v2.1M203 234h-.8l-.2 .3v1.4l.2 .4h.8v-1.1h-.3M204.6 234v2.1l-1.1-2.1v2.1"/>
<path d="M205.1 236.1v-.7l.6-1.4 .5 1.4v.7M205.1 235.4h1.1M206.7 234h1M207.2 234v2.1M208.3 234v1.7l.2 .4h.5l.3-.4v-1.7M209.8 235h.9l.2-.3-.2-.7h-.9v2.1M210.1 235l.8 1.1M211.4 235h.6M211.6 222.1h51.6M212.5 234h-1.1v2.1h1.1M219.5 231.6v53.6M226.8 227.6h21.2"/>
<path d="M233.8 231.6v53.6M248.3 231.6v23.8M297.5 234h1M298 234v2.1M299 236.1h.6M299 234h.6M299.3 234v2.1M300.1 234h1M300.6 234v2.1M301.7 234v2.1h1M303.2 235h.5M304.3 234h-1.1v2.1h1.1"/>
<path d="M304.8 234.7v.3M304.8 235.4v.3M409.4 220.5h10.8M31.7 244.6l.1 .3 .7 .7v.3h-.7l.5-.4M31.8 243.7l.7 1-.7-.1 .5-.4M31.8 243.4v.3M31.8 245.8v.3M31.8 246.2l.8 .8-.7 .1 .6-.4M31.9 247.1l.1 .3M31.9 242.3v.3l.7 1-.8-.2 .5-.3M32 247.4l.8 .7-.1 .2-.5 .1 .5-.4M32.1 241.5l.6 1-.8-.2"/>
<path d="M32.1 241.3v.2M32.1 248.4l.1 .3M32.3 248.7l.8 .7-.6 .4M32.4 240.6l.5 1.1-.7-.4 .4-.3M32.4 242l-.5 .3M32.5 240.3l-.1 .2M32.5 244.7h-.1M32.5 245.8l-.1 .1M32.5 249.7l.1 .3 .8 .5v.3l-.5 .3 .1 .3M32.6 243.6h-.1M32.6 247h.1M32.7 242.6h-.1"/>
<path d="M32.8 248.2l-.1 .1M33 241.6l-.1 .1M33 251.4l.8 .4 .1 .2-.5 .4a.77 .77 0 0 0 .9 .6l.1 .3-.4 .4 .1 .4 .9 .3-.4 .6M33 249.5h.1M33 249.3l-.5 .5M33.3 240.7l-.1 .1M33.4 250.7l-.5 .4M33.9 252l-.2 .1M34.6 255l.2 .3 .7 .1 .1 .3-.3 .6 .2 .3M35.6 256.6l.7 .1-.2 .9 .2 .2M36.4 257.8l.7 .1-.1 .8 .2 .3M37.2 259l.6-.1 .1 1"/>
<path d="M37.9 259.8l.2 .3 .6-.3 .1 .2v.9l.3 .2M40.4 247.8a1.62 1.62 0 0 1 1.8-.6v-.7l1.8 1.1v.6a5.8 5.8 0 0 1 1.8 6.5 2.58 2.58 0 0 1-3.7-.6 6.2 6.2 0 0 1-1.8-6.2zM42.8 246.8l-.6 .4M45.4 240.3h-.1M45.5 240.1l-.4 .1M46.4 241.1h-.2M46.6 240.8l-.5 .2M46.7 240.7l.2 .3M47.4 241.9l-.3 .1M47.7 241.7l.2 .3M48.6 242.8l.2 .3M49.5 244l.2 .2"/>
<path d="M50.3 245.1l.2 .3M50.5 245.4l-.2 .8 .8 .2M51.1 246.4l.2 .3M51.8 247.7l.1 .3M52.4 249l.2 .3M52.7 251l6.7-2.6-6.7 2.7M53 250.3l.1 .3M53.5 251.6l.1 .3M53.8 259.3h-.1M53.8 253l.1 .3M53.8 254.7l-.2 .1M53.8 259.3l-.2 .1"/>
<path d="M53.9 258.2l-.1 .1M53.9 255.9l-.1 .1M53.9 257.1l-.1 .1M54 258.3l-.2 .1M54 259.4l-.3 .1M54.1 257.1l-.3 .2M54.1 254.3l.1 .3M54.2 251.8h.1M54.2 251.8l-1.1 .5M54.2 255.9l-.4 .2M54.2 258.3l-.4 .2M54.4 255.6v.3"/>
<path d="M54.4 257.2l-.5 .2M54.5 259.2l-.1 .3M54.5 256.8v.3M54.5 258.1v.2M54.5 258.3l-.7-.1v.2l.6 .8M54.9 240.4l-6.5 2.5M54.9 240.4l.3-.1-7.2 2.7M54.9 240.4h-.1M54.9 240l-7 2.8M54.9 240l-7 2.9M55 240.1v.1M55.2 240.3l.5-.2-7.1 2.7"/>
<path d="M55.7 240.1l.2 .3M55.8 241.1v.1M55.8 241.1l.1-.7-7.1 2.7M55.8 241.1l-7.1 2.7M55.8 241.2l-7 2.8M55.8 241.3l.1 .1M56 241.4l-7.1 2.7M56.5 242.3l.1 .2M56.6 241.3l-.7 .1M56.6 241.3l.1 .3-.2 .8M56.6 242.3l-7.1 2.6M56.6 242.4l-7 2.7"/>
<path d="M56.6 241.3l-7.7 2.8-.2-.2 .1-.8M56.7 242.6l-7 2.6M56.8 241.6l-7.1 2.6M57.2 243.4l-6.9 2.7M57.3 243.5l.1 .2M57.3 243.6l-7 2.6M57.3 243.7l-6.9 2.6M57.3 242.5h-.7l-7 2.6M57.4 243.8l.7 .1M57.4 243.7l-6.9 2.7M57.4 252l-4 1.6M57.5 242.9l-7 2.5"/>
<path d="M57.5 242.8l-.2 .7M57.6 242.8l-.2-.2-7.1 2.5h-.7l.1-.9M57.9 253.2l-4.3 1.7M57.9 244.8v.1M57.9 244.7l-6.9 2.6M57.9 244.8l-6.9 2.6M57.9 244.9l.8 .2M58 244.9l-6.9 2.6M58 243.8l.2 .3M58 245l-6.9 2.6M58.1 243.8l-7 2.6M58.2 244.1l-.3 .7"/>
<path d="M58.3 244.2l-7 2.5M58.4 251.6l-4.7 1.8M58.4 245.9v.1M58.5 245.9l-6.9 2.6M58.5 246.1l-6.9 2.5M58.5 246.1l-6.8 2.6M58.5 246.1l.1 .1M58.6 246.2l.7 .3M58.6 246.2l-6.8 2.6M58.9 245.5l-.2-.4-6.9 2.6-.7-.2 .2-.8M58.9 245.5l-.4 .4M58.9 245.5l-6.9 2.5-.4 .6 .9 .4 6.8-2.5"/>
<path d="M58.9 247.1l.5-.3-6.8 2.5-.4 .5 .8 .5M58.9 247.1v.1M59 247.2l.8 .6M59 247.2l-6.8 2.6M59 247.3l-6.8 2.5M59 259.7l.1 .3M59 247.4l-6.8 2.6M59.1 247.5l-6.8 2.5M59.2 254l-5.4 2.2M59.3 246.5l.1 .3M59.4 248.6l.8 .5M59.4 248.5l-6.7 2.7"/>
<path d="M59.5 258.9l.2 .4M59.5 248.7l-6.7 2.6M59.6 259.5l-6 3M59.6 259.3l-.1 .2M59.6 259.3l-5.9 2.9M59.7 249.7v.1M59.7 249.9l.1 .1M59.7 249.7l-6.7 2.6M59.7 249.9l-6.6 2.6M59.8 250l.7 .5M59.8 247.8l-6.8 2.5M59.8 250l-6.6 2.5"/>
<path d="M59.8 247.8l.1 .3M59.8 258l.3 .5M59.9 248.1l-.5 .3M59.9 248.1l-6.8 2.5-.4 .5 .8 .6M60 249.6l-5.8 2.2M60 258.7l-6 2.9M60 257l.3 .7M60 251.2l-6.5 2.6M60.1 258.4l-.1 .3M60.1 258.5l-6.1 2.8M60.1 252.3v.1M60.1 252.4l.7 .6 .1 .3"/>
<path d="M60.2 252.4l-6.5 2.6M60.2 249.2l.1 .3-7.3 2.8 .9 .7M60.2 253.6l.6 .7M60.2 249.2l-6.7 2.5M60.2 255.9l.5 .6M60.2 249.4l-.2 .1M60.3 254.7l.5 .7-.1 .3-6.2 2.6M60.4 257.8l-6.2 2.7M60.4 257.5l-6.1 2.8M60.5 250.4l.1 .4-6.6 2.5M60.5 250.5l-6.6 2.5M60.6 256.5v.3l-6.2 2.7-.7-.2 .6 1"/>
<path d="M60.7 256.5l-6.3 2.7M60.7 251.8l-6.5 2.5-.8-.6 .6-.4M60.7 252l-.7-.9-6.6 2.6M60.7 252.1l-7.1 2.6v.3l.8 .6 6.4-2.5M60.8 255.4l-6.3 2.7M60.9 254.2v.3M60.9 253.4l-6.5 2.5h-.6v.3l.7 .7 6.4-2.7M60.9 254.5l-6.4 2.7-.7-.1 .7 1M157.3 255.4h138.4M157.3 249.5h138.4M157.3 243.5h138.4M157.9 253.6v-.7l.5-1.4 .5 1.4v.7"/>
<path d="M157.9 252.9h1M159.4 252.5h.8l.3-.3-.3-.7h-.8v2.1M159.6 240.9h.8l.2-.4-.2-.7h-.8v2.1M159.6 246.1l-.2-.3h-.5l-.3 .3v1.4l.3 .3h.5l.2-.3M159.9 240.9l.7 1M160.2 245.8v2M160.2 246.8h1M161 252.5h.8l.3-.3-.3-.7h-.8v2.1M161.1 241.9l.4-2.1 .5 2.1M161.1 241.2h.9M161.2 245.8v2M161.8 245.8v2"/>
<path d="M162 246.8l.8 1M162.6 251.5l.8 2.1 .7-2.1M162.8 245.8l-.8 1h-.2M163.6 245.8l-.3 .7M164.1 245.8h.8l.2 .3v1.4l-.2 .3h-.8M164.4 245.8v2M164.9 251.5l-.2 .7M165.4 251.5h.8l.3 .3v1.4l-.3 .4h-.8M165.7 251.5v2.1M168.8 251.5h.7l.3 .3-.3 .7M169 252.5h.5l.3 .7-.3 .4h-.7M169 251.5v2.1"/>
<path d="M169.1 240.9h.7l.3-.4-.3-.7h-.7v2.1M169.3 240.9l.8 1M169.5 245.8h.8l.3 .3v1.4l-.3 .3h-.8M169.8 245.8v2M170.3 253.6v-.7l.6-1.4 .5 1.4v.7M170.3 252.9h1.1M170.6 241.9l.4-2.1 .5 2.1M170.6 241.2h.9M171.1 246.8h1M171.1 245.8v2M172.1 245.8v2M172.7 247.8v-.6l.5-1.4 .5 1.4v.6"/>
<path d="M172.7 247.2h1M173 251.8l-.3-.3h-.5l-.3 .3 1.1 1.4-.3 .4h-.5l-.3-.4M173.5 251.5v1.7l.2 .4h.6l.2-.4v-1.7M174.2 246.8h.8l.3-.3-.3-.7h-.8v2M174.5 246.8l.8 1M174.9 241.9h.4M175 251.5h.9l.2 .3v1.4l-.2 .4h-.9M175.3 251.5v2.1M175.8 247.8v-.6l.6-1.4 .5 1.4v.6M175.8 247.2h1.1M176.1 240.9l.7 1M176.7 252.5h.5"/>
<path d="M177.3 241.9l.5-2.1 .4 2.1M177.3 241.2h.9M177.4 247.8v-2l.5 1.4 .5-1.4v2M177.7 251.5h-1v2.1h1M178.2 251.5l.8 2.1 .8-2.1M179 245.8l.7 2 .9-2M181.1 245.8h.5M181.1 247.8h.5M181.4 245.8v2M182.1 246.8h.8l.3-.3-.3-.7h-.8v2M182.4 246.8l.8 1M183 251.8l-.3-.3h-.5l-.3 .3 1.1 1.4-.3 .4h-.5l-.3-.4"/>
<path d="M183.5 251.5v1.7l.2 .4h.6l.2-.4v-1.7M185 251.5v2.1M185.3 252.5l.8 1.1M186.1 251.5l-.8 1h-.3M186.6 251.5v2.1h1.1M188.2 253.6v-.7l.5-1.4 .5 1.4v.7M188.2 252.9h1M1.2 268.8v-2.9l2.2-5.8 2.2 5.8v2.9M1.2 265.9h4.4M39.1 261.1l.5-.3 .2 1.1M39.5 260.8h.1M39.6 260.8l-.2 .1"/>
<path d="M39.8 261.8l.2 .3 .5-.5 .1 .1 .2 1.1 .3 .1M40.6 261.6l-.5 .4M41.4 262.4v.1M41.6 262.5l-.5 .4 .5-.4 .3 1 .2 .2M42.1 263.7l.3-.6 .2 .1 .3 1M42.4 263.1h.1M42.6 263.3l-.5 .4M42.9 264.2l.2 .2M43.1 264.4l.3-.7 .5 1.1 .2 .1M43.4 263.7h.1M43.6 263.9l-.5 .5M44.4 264.2h.1"/>
<path d="M44.7 264.5l-.5 .4 .2-.7h.2l.3 1 .3 .1M45.4 264.5l-.1 .1M45.7 265l-.5 .3 .2-.8 .6 1.1M45.9 265.6h.3M46.4 264.8l-.1 .1M46.7 265.3l-.5 .3 .1-.8 .6 1M46.9 265.8h.3M47.2 265.8l.1-.8 .6 .9M47.3 265h-.1M47.7 265.5l-.5 .3M47.9 265.9h.2M48.2 265h-.1"/>
<path d="M48.6 265.6l-.5 .3v-.9l.8 .9M49 265.8h-.2M49.1 264.9l-.2 .1M49.6 265.5l-.5 .3-.2-.9 .8 .8M49.9 264.7l-.2 .1M49.9 265.7h-.2M50.4 265.4l-.5 .3M50.5 265.5l-.7-.8 .1 1M50.6 264.4l-.1 .1M50.7 265.4h-.2M51.2 263.9l-.1 .1M51.3 265.1l-.6 .3"/>
<path d="M51.3 265.1l-.8-.7 .2 1M51.3 264l-.2 .1M51.5 265l-.2 .1M51.8 263.4h.1M51.9 263.4l-.1 .2M52.1 264.4l-.1 .2M52.4 262.7l-.1 .1M52.5 262.8l-.2 .1M52.7 263.8l-.1 .1M52.8 262h.1M52.9 262l-.2 .1M53 262.1l-.2 .1"/>
<path d="M53.2 261.2h.1M53.2 263.1l-.1 .2M53.3 261.2l-.2 .1M53.4 261.3l-.2 .1M53.5 260.3h.1M53.6 260.3l-.2 .1M53.6 262.2l-.1 .2M53.8 260.4l-.3 .1M53.8 263.6l-2.5 1.5M54 261.6l-.9-.3 .6 .9M54 261.3v.2M54.2 260.5l-.6-.2-.2 .1 .6 .9"/>
<path d="M54.3 260.3l-.1 .3M56.6 262l-5.1 3M57.7 261.4l-5.7 3.2-.9-.6 .4 1M57.9 261.1l-5.8 3.3-.4-.9 .2-.1 .7 .6M57.9 261.3l-.2 .1M58.4 260.8l-5.8 3.2M58.5 260.5v.2l-5.8 3.1-.4-1 .2-.1 .6 .6M58.5 260.7l-.1 .1M59 260.3l-5.9 3M59.1 260.1l-5.8 3-.6-1 .9 .4M59.1 260l-.1 .2M157.3 261.4h252.1"/>
<path d="M157.3 279.3h252.1M157.3 273.3h76.5M157.3 267.3h76.5M159.9 264.9l.3 .3-.3 .4h-.3l-.2-.4v-1.4l.2-.3h.6l.2 .3v1.1l-.2 .3 .2 .4M161 265.2v.4M161.5 265.6v-.7l.5-1.4 .6 1.4v.7M161.5 264.9h1.1M235.2 264.9v-2.1l.6 1.4 .5-1.4v2.1M236.8 264.9v-.7l.5-1.4 .5 1.4v.7M236.8 264.2h1M238.4 262.8h1M238.9 262.8v2.1"/>
<path d="M239.9 263.8h.6M241 262.8h-1.1v2.1h1.1M241.5 263.8h.8l.3-.3-.3-.7h-.8v2.1M241.8 263.8l.8 1.1M243.1 262.8h.5M243.1 264.9h.5M243.3 262.8v2.1M244.1 264.9v-.7l.6-1.4 .5 1.4v.7M244.1 264.2h1.1M245.7 262.8v2.1h1.1M247.3 263.5v.3M247.3 264.2v.4"/>
<path d="M297.3 262.8h.8l.2 .4v1.4l-.2 .3h-.8M297.5 262.8v2.1M298.8 262.8l.6 2.1 .2-1.1 .3 1.1 .5-2.1M302 262.8h-.8l-.3 .4v1.4l.3 .3h.8v-1.1h-.3M305.1 262.8v2.1l-1-2.1v2.1M305.7 262.8h1v2.1h-1zM307.3 264.6v.3M357.5 279.3v5.9M391.2 273.3h18.2M391.2 261.4v17.9M414 268.8v-2.9l2.2-5.8 2.2 5.8v2.9M414 265.9h4.4"/>
<path d="M32.5 285.8h-1.1l-2.2 2.9v4.4l1.1 1.5h2.2l1.1-1.5v-1.4l-1.1-1.5h-3.3M66.3 285.2v10.8M104.4 285.8h-4.4v2.9h3.3l1.1 1.5v2.9l-1.1 1.5h-2.2l-1.1-1.5M138.3 285.2v10.8M176.3 291.7h-4.3l3.2-5.9v8.8M210.2 285.2v10.8M235.2 281.1l.5 2.1 .3-1.1 .2 1.1 .5-2.1M237.3 282.1h.5M238.3 281.1h-1v2.1h1M238.8 283.2h.6M238.8 281.1h.6M239.1 281.1v2.1"/>
<path d="M241 281.1h-.8l-.3 .3v1.4l.3 .4h.8v-1.1h-.3M241.5 282.1h1M241.5 281.1v2.1M242.5 281.1v2.1M243 281.1h1.1M243.6 281.1v2.1M243.8 287.3l1.1-1.5h2.2l1.1 1.5v1.4l-1.1 1.5h-1.1M244.6 281.8v.3M244.6 282.5v.3M247.1 290.2l1.1 1.5v1.4l-1.1 1.5h-2.2l-1.1-1.5M282.1 285.2v10.8M298.5 281.5l-.3-.4h-.5l-.3 .4 1.1 1.4-.3 .3h-.5l-.3-.3"/>
<path d="M300.1 281.5l-.3-.4h-.5l-.3 .4v1.4l.3 .3h.5l.3-.3M300.6 283.2v-.7l.5-1.4 .5 1.4v.7M300.6 282.5h1M302.2 281.1v2.1h1M303.7 282.2h.5M304.8 281.1h-1.1v2.1h1.1M305.3 281.8v.4M305.3 282.5v.4M305.9 281.5l.2-.4v2.1M305.9 283.2h.5M306.9 281.8v.4M306.9 282.5v.4"/>
<path d="M308.5 282.5h-1.1l.8-1.4v2.1M315.8 287.3l1.1-1.5h2.2l1.1 1.5v1.4l-1.1 1.5h-2.2l-1.1 1.5v2.9h4.4M354 285.2v10.8M360.6 281.5l-.3-.4h-.4l-.3 .4 1 1.4-.3 .3h-.4l-.3-.3M361.1 282.2h.9M361.1 281.1v2.1M362 281.1v2.1M362.5 282.2h.5M363.5 281.1h-1v2.1h1M363.9 282.2h.5M364.9 281.1h-1v2.1h1M365.4 281.1h1"/>
<path d="M365.9 281.1v2.1M368.3 281.5l.2-.4v2.1M368.3 283.2h.5M370.7 281.1h.9v2.1h-.9zM372.2 282.2h.4M373.1 281.1h-.9v2.1M375 281.5l.3-.4v2.1M375 283.2h.5M387.7 287.3l1.1-1.5v8.8M387.7 294.6h2.2"/>
<circle cx="103.1" cy="109.2" r="64.5"/>
</g>
<g fill="#000" stroke="#000" stroke-width=".3">
<path d="M99.5 36.2l3.6 .6-3.6 .7zM186 44.8l.6 3.6h-1.2zM255.7 47.1l.6 3.6h-1.2zM94.5 78.9l3.6 .6-3.6 .6zM108.2 79.5l3.6-.6v1.2zM131.2 89l.7 3.6h-1.3zM89.5 125.9l2.6-2.5-1.7 3.2zM130.6 123.6h1.3l-.7 3.6zM99.5 179.7l3.6 .6-3.6 .6zM185.4 170.1h1.2l-.6 3.6zM235.5 173.7h.2zM255.1 168.6h1.2l-.6 3.6z"/>
<path d="M199.6 184.6l3.6-.7v1.3zM232 183.9l3.6 .7-3.6 .6z"/>
<circle cx="38.6" cy="237.4" r=".07"/>
<circle cx="52.4" cy="262.7" r=".07"/>
</g>
<!-- layer: CENT -->
<g fill="none" stroke="#000" stroke-width=".3">
<path d="M103.1 36.8v5M103.1 43.2v1.4M103.1 46.1v7.2M103.1 54.7v1.5M103.1 57.6v7.2M266.1 47.1h7.9M275.5 47.1h1.4M278.3 47.1h7.2M287 47.1h1.4M289.9 47.1h7.2M298.5 47.1h1.4M301.4 47.1h7.9"/>
<path d="M103.1 66.2v1.5M103.1 69.1v7.2M103.1 77.7v1.4M103.1 80.6v7.2M103.1 89.2v1.5M103.1 92.1v7.2M34.8 109.2h8.6M44.9 109.2h1.4M47.8 109.2h7.1M56.4 109.2h1.4M59.3 109.2h7.2M67.9 109.2h1.4"/>
<path d="M70.8 109.2h7.2M79.4 109.2h1.5M82.3 109.2h7.2M90.9 109.2h1.5M93.8 109.2h7.2M102.4 109.2h1.4M103.1 100.7v1.5M103.1 103.6v7.2M103.1 112.3v1.4M103.1 115.1v7.2M105.3 109.2h7.2M113.9 109.2h1.5"/>
<path d="M116.8 109.2h7.2M125.4 109.2h1.5M128.3 109.2h7.2M136.9 109.2h1.5M139.8 109.2h7.2M148.5 109.2h1.4M151.3 109.2h7.2M159.9 109.2h1.5M162.8 109.2h8.7M269.7 109.6h4.3M275.5 109.6h1.4M278.3 109.6h7.2"/>
<path d="M287 109.6h1.4M289.9 109.6h7.2M298.5 109.6h1.4M301.4 109.6h4.3M103.1 123.7v1.5M103.1 126.6v7.2M103.1 135.2v1.5M103.1 138.1v7.2M103.1 146.8v1.4M103.1 149.6v7.2M103.1 158.3v1.4M103.1 161.1v7.2"/>
<path d="M103.1 169.8v1.4M103.1 172.7v4.9M266.1 172.2h7.9M275.5 172.2h1.4M278.3 172.2h7.2M287 172.2h1.4M289.9 172.2h7.2M298.5 172.2h1.4M301.4 172.2h7.9"/>
</g>
<text font-size="10.2" x="14.4" y="281.5">ISOMETRIC VIEW</text>
<text font-size="7.5" x="395.8" y="270.2">A4</text>
<g font-size="6">
<text x="349.8" y="21.9">GEAR DETAILS</text>
<text x="92.9" y="36.2">A</text>
<text x="317.5" y="127">TECHNICAL INSTRUCTION:-</text>
<text x="317.2" y="134.3">1.</text>
<text x="334.6" y="134.3">HARDNESS TO BE 58±2 HRC</text>
<text x="317.5" y="141.5">2.</text>
<text x="334.6" y="141.5">ROUNDED OFF ALL SHARP EDGE.</text>
<text x="317.5" y="148.8">3.</text>
<text x="334.9" y="148.8">ALL DIMENSION ARE IN MM ONLY.</text>
<text x="92.9" y="179.2">A</text>
<text x="276.1" y="196.7">SECTION-AA</text>
</g>
<g font-size="5.3">
<text x="176.4" y="237.4">NAME</text>
<text x="222.6" y="237.4">DATE</text>
<text x="158" y="261.1">MFG</text>
</g>
<g font-size="5">
<text x="321" y="31.8">NORMAL MODULE</text>
<text x="378.6" y="31.8">5</text>
<text x="321" y="39.4">NO. OF TEETH</text>
<text x="378.5" y="39.4">69</text>
<text x="321" y="46.9">HELIX ANGLE</text>
<text x="378.5" y="46.9">8°64'34&quot;</text>
<text x="320.4" y="54.5">PRESSURE ANGLE</text>
<text x="378.6" y="54.4">20°</text>
<text x="320.1" y="62">DIRECTION OF TEETH</text>
<text x="378.4" y="62">RH</text>
<text x="319.9" y="69.5">NOMINAL CORDAL THICKNESS</text>
<text x="378.7" y="69.5">6.935</text>
<text x="320" y="77.1">HEIGHT TO BE MEASURED</text>
<text x="378.6" y="77">3.738</text>
</g>
<g font-size="4.6">
<text x="100.6" y="77.7">28</text>
<text x="129.4" y="114" transform="rotate(-90 129.4 114)">106.4</text>
<text x="184.1" y="116.3" transform="rotate(-90 184.1 116.3)">358.44</text>
<text x="253.8" y="116.7" transform="rotate(-90 253.8 116.7)">348.48</text>
<text x="58.8" y="141.5">Ø100s6</text>
<text x="213.6" y="182.7">100</text>
<text x="207.1" y="215.5">CHAIBASA ENGINEERING COLLAGE</text>
<text x="211.6" y="221.1">CHAIBASA, WEST SINGHBHUM</text>
<text x="226.8" y="226.6">JHARKHAND</text>
<text x="328.2" y="250.7">GEAR WHEEL 5MX69T</text>
<text x="247.5" y="273.8">18CrNiMo7-6</text>
<text x="327.4" y="273.1">CEC/2026/PROJECT/001</text>
</g>
<g font-size="2.3">
<text x="120.7" y="86.6">3.2</text>
<text x="285.6" y="124.9">1.6</text>
<text x="197.3" y="181.1" transform="rotate(-90 197.3 181.1)">3.2</text>
<text x="239.5" y="181.1" transform="rotate(-90 239.5 181.1)">3.2</text>
</g>
</svg>
